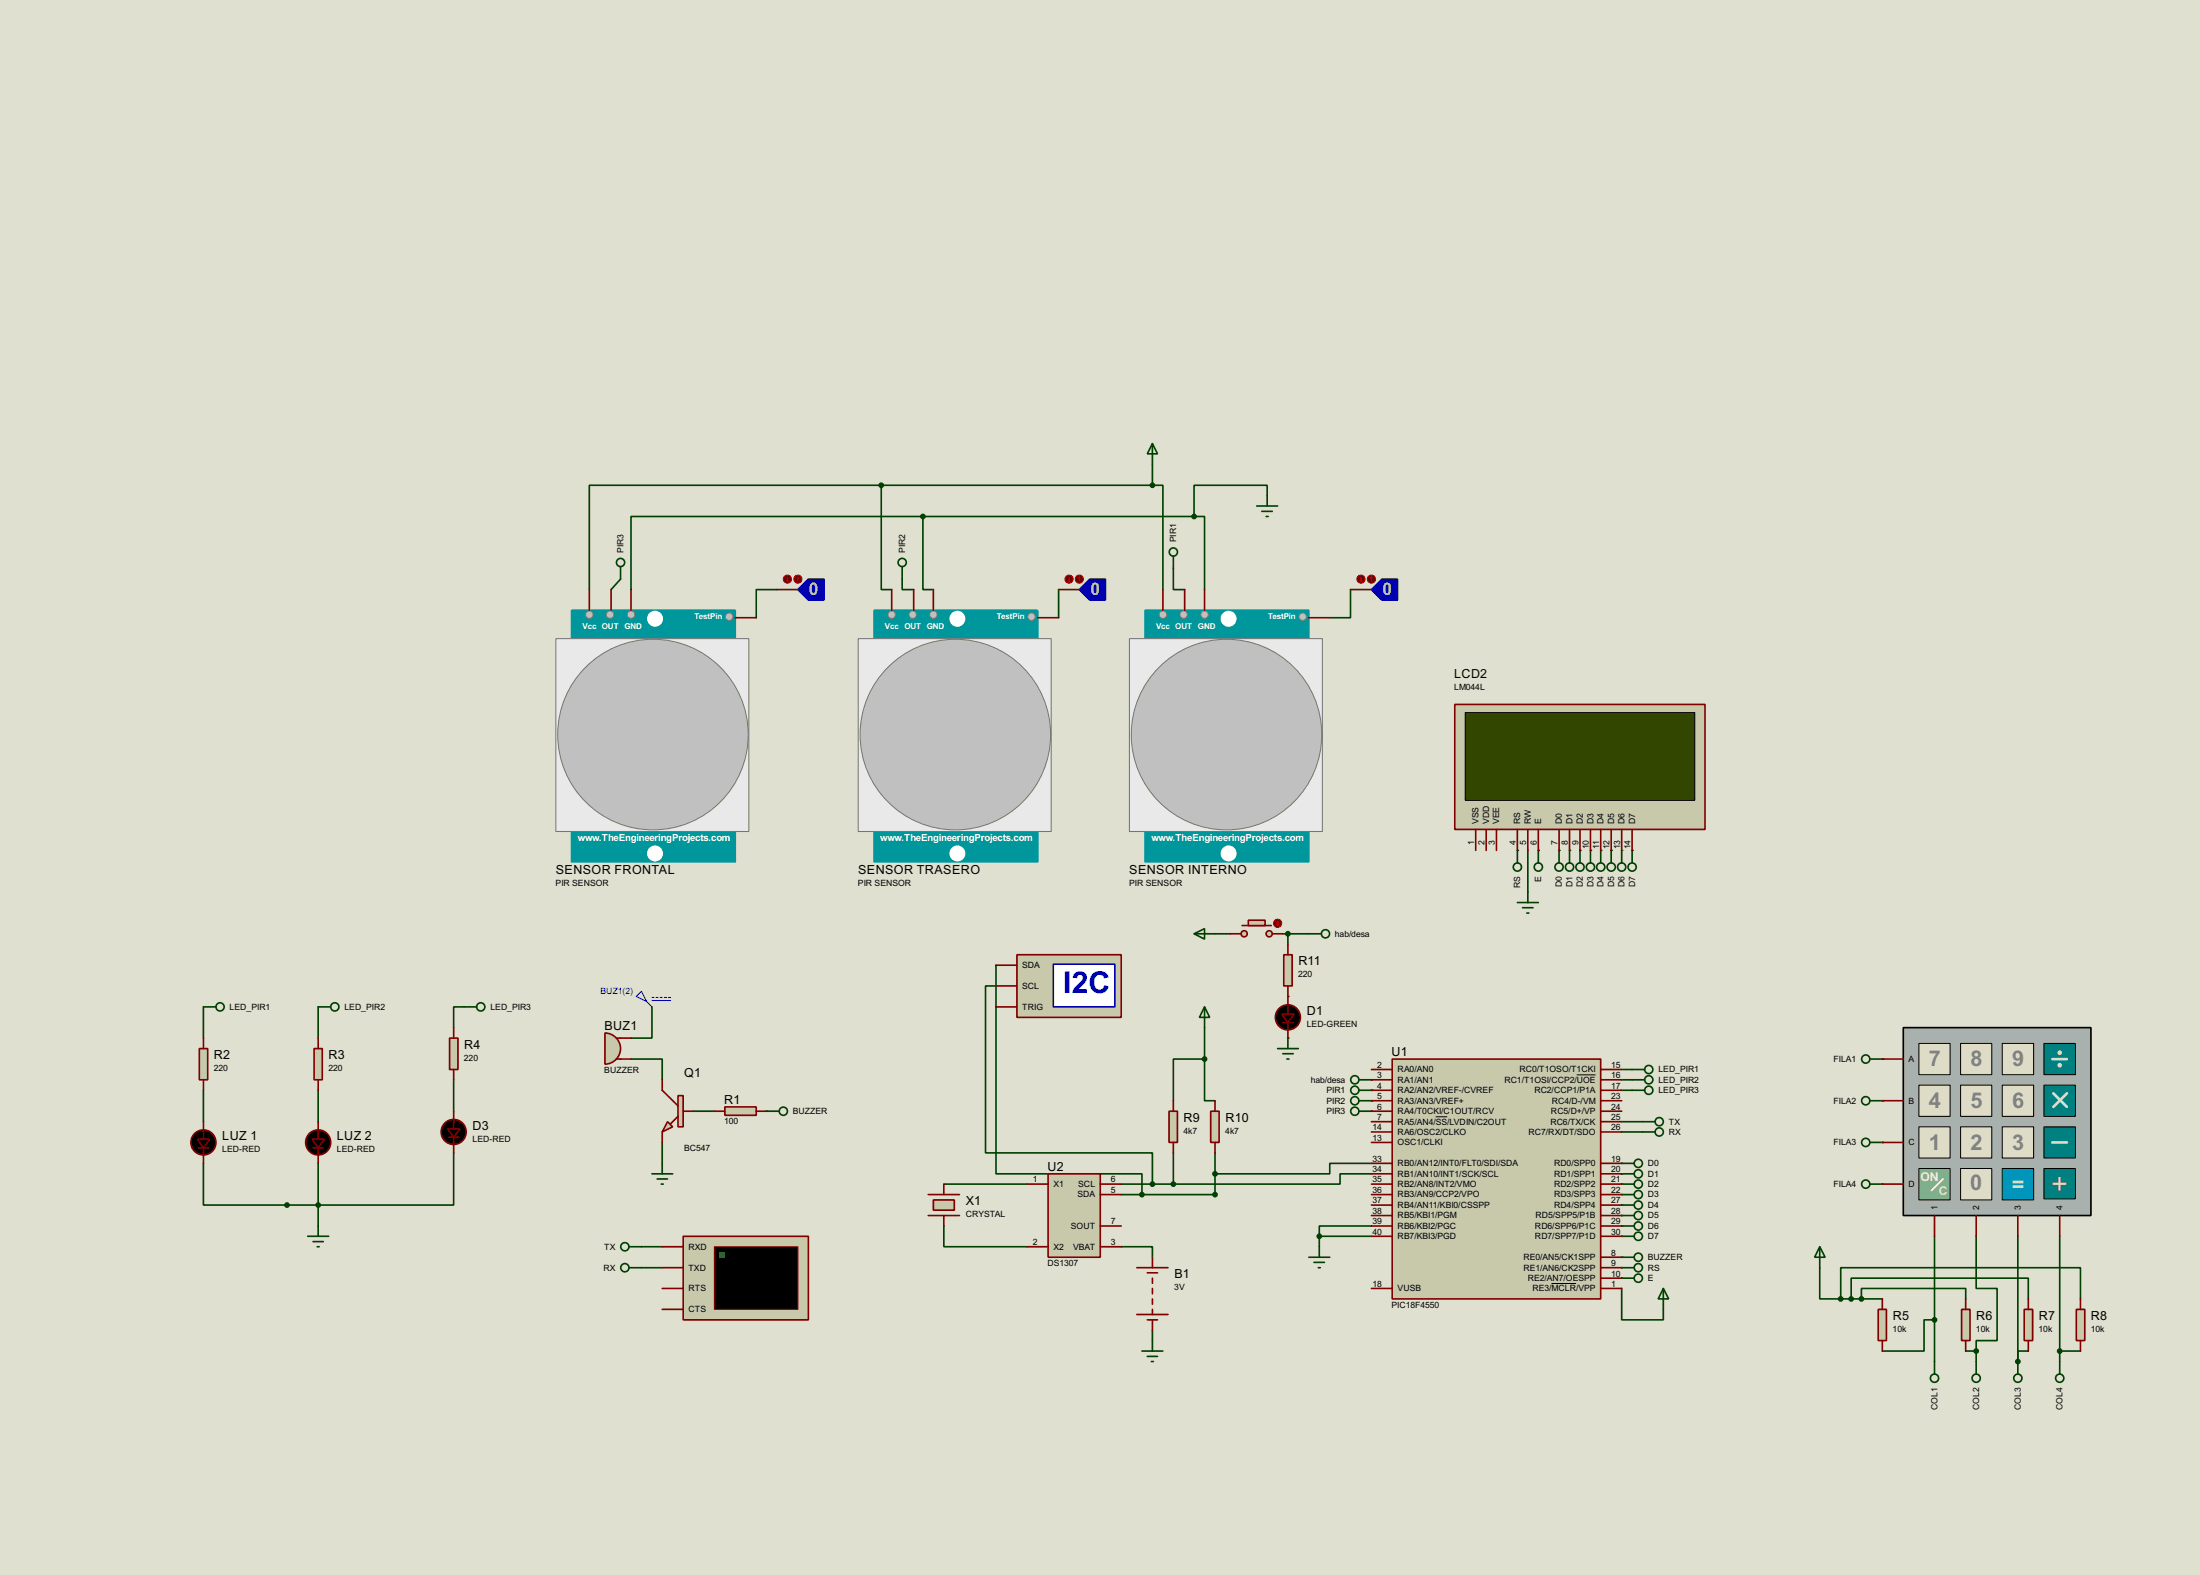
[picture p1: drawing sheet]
<svg xmlns="http://www.w3.org/2000/svg" width="536mm" height="383mm" viewBox="0 0 536 383" stroke-linecap="round" stroke-linejoin="round" font-family="sans-serif">
<path d="M0 0h535.9v383.5h-535.9z" fill="#e0e0d0"/>
<g fill="#004000">
<circle cx="458.5" cy="257.9" r=".2"/>
<circle cx="458.5" cy="268" r=".2"/>
<circle cx="458.5" cy="278.2" r=".2"/>
<circle cx="458.5" cy="288.3" r=".2"/>
<circle cx="397.6" cy="207.1" r=".2"/>
<circle cx="395" cy="207.1" r=".2"/>
<circle cx="392.5" cy="207.1" r=".2"/>
<circle cx="389.9" cy="207.1" r=".2"/>
<circle cx="387.4" cy="207.1" r=".2"/>
<circle cx="384.9" cy="207.1" r=".2"/>
<circle cx="382.3" cy="207.1" r=".2"/>
<circle cx="379.8" cy="207.1" r=".2"/>
<circle cx="374.7" cy="207.1" r=".2"/>
</g>
<path d="M372.2 207.1v10.1" fill="none" stroke="#004000" stroke-width=".4"/>
<circle cx="369.6" cy="207.1" r=".2" fill="#004000"/>
<g fill="none" stroke="#004000" stroke-width=".4">
<path d="M214.7 118.2v25.4h2.5M214.7 118.2h-71.1v25.4M214.7 118.2h66M280.7 118.2h2.6v25.4M280.7 113.1v5.1M224.8 125.8v17.8h2.6M224.8 125.8h-71.1v17.8M224.8 125.8h66.1M285.8 138.5v5.1h2.8M290.9 125.8h2.5v17.8M308.7 120.7v-2.5h-17.8v7.6M151.2 141l-2.3 2.6"/>
<path d="M189.3 143.6h-5.1v6.8M219.8 141v2.6h2.8M257.9 143.6v6.8M329 143.6v6.8h-5.1M49.6 245.2v7.6M77.5 245.2v7.6M113.1 245.2h-2.6v5M49.6 265.5v7.6M77.5 265.5v7.6M110.5 262.9v7.7M49.6 283.3v10.1h20.3M443.3 308.7v7.6h5.1"/>
<path d="M448.4 316.3v-7.6h58.4v7.6M448.4 316.3h10.1M450.9 316.3v-5.1h43.2v5.1M453.4 316.3v-2.6h25.4v2.6M471.2 301v30.5M481.4 301v12.7h5.1v12.7h-5.1v2.6M471.2 321.4h-2.5v7.6h-10.2M478.8 329h2.6M481.4 329v2.5M494.1 329h-2.6v2.5"/>
</g>
<circle cx="491.5" cy="331.5" r=".2" fill="#004000"/>
<path d="M77.5 283.3v15.2M110.5 280.7v12.7h-40.6M491.5 301v30.5M501.7 301v30.5M501.7 329h5.1" fill="none" stroke="#004000" stroke-width=".4"/>
<circle cx="186.7" cy="270.6" r=".2" fill="#004000"/>
<g fill="none" stroke="#004000" stroke-width=".4">
<path d="M242.6 235v50.8h35.6v5.1M296 227.4h3.8M153.7 257.9h7.6v5M158.8 245.2v7.6h-5.1M242.6 240.1h-2.5v40.6h40.6v7.6M293.4 257.9v10.1h2.6M293.4 257.9h-7.6v10.1M293.4 250.2v7.7M161.3 278.2v5.1M169 270.6h5M229.9 298.5v5.1h20.3M229.9 288.3h20.3"/>
<path d="M285.8 280.7v7.6h-12.7M296 280.7v10.2h-22.9M156.3 303.6h5M156.3 308.7h5M273.1 303.6h7.6v2.5M321.4 301v2.6M280.7 323.9v2.5"/>
</g>
<g fill="#004000">
<circle cx="334.1" cy="262.9" r=".2"/>
<circle cx="334.1" cy="265.5" r=".2"/>
<circle cx="334.1" cy="268" r=".2"/>
<circle cx="334.1" cy="270.6" r=".2"/>
</g>
<path d="M395 260.4h2.6M395 262.9h2.6M395 265.5h2.6M395 273.1h5.1M395 275.6h5.1M334.1 283.3h-10.2v2.5h-27.9M334.1 285.8h-7.7v2.5h-40.6M334.1 298.5h-12.7v2.5h12.7" fill="none" stroke="#004000" stroke-width=".4"/>
<g fill="#004000">
<circle cx="395" cy="283.3" r=".2"/>
<circle cx="395" cy="285.8" r=".2"/>
<circle cx="395" cy="288.3" r=".2"/>
<circle cx="395" cy="290.9" r=".2"/>
<circle cx="395" cy="293.4" r=".2"/>
<circle cx="395" cy="296" r=".2"/>
<circle cx="395" cy="298.5" r=".2"/>
<circle cx="395" cy="301" r=".2"/>
<circle cx="395" cy="306.1" r=".2"/>
<circle cx="395" cy="308.7" r=".2"/>
<circle cx="395" cy="311.2" r=".2"/>
</g>
<path d="M312.5 227.4h6.3M313.7 227.4v2.5M395 313.7v7.7h10.2v-2.6" fill="none" stroke="#004000" stroke-width=".4"/>
<g fill="#004000">
<circle cx="313.7" cy="242.6" r=".2"/>
<circle cx="313.7" cy="252.8" r=".2"/>
</g>
<g fill="none" stroke="#004000" stroke-width=".4">
<path d="M369.6 219.8h5.1M369.6 207.1v3M372.2 217.2v2.6M374.7 207.1v3M370.9 221h2.5M371.9 222.3h.5M455.5 257.9h3M455.5 268h3M455.5 278.2h3M395 283.3h3.1M395 285.8h3.1M395 288.3h3.1"/>
<path d="M395 290.9h3.1M395 293.4h3.1M395 296h3.1M395 298.5h3.1M455.5 288.3h3M395 308.7h3.1M395 311.2h3.1M395 301h3.1M471.2 331.5v3.1M481.4 331.5v3.1M491.5 331.5v3.1M501.7 331.5v3.1"/>
<circle cx="369.6" cy="211.1" r="1"/>
<circle cx="374.7" cy="211.1" r="1"/>
<circle cx="454.4" cy="257.9" r="1"/>
<circle cx="454.4" cy="268" r="1"/>
<circle cx="454.4" cy="278.2" r="1"/>
<circle cx="399" cy="285.8" r="1"/>
<circle cx="399" cy="298.5" r="1"/>
<circle cx="399" cy="288.3" r="1"/>
<circle cx="399" cy="290.9" r="1"/>
<circle cx="399" cy="296" r="1"/>
<circle cx="399" cy="293.4" r="1"/>
<circle cx="399" cy="283.3" r="1"/>
<circle cx="454.4" cy="288.3" r="1"/>
<circle cx="399" cy="311.2" r="1"/>
<circle cx="399" cy="301" r="1"/>
<circle cx="399" cy="308.7" r="1"/>
<circle cx="471.2" cy="335.6" r="1"/>
<circle cx="481.3" cy="335.6" r="1"/>
<circle cx="491.5" cy="335.6" r="1"/>
<circle cx="501.7" cy="335.6" r="1"/>
</g>
<path d="M463.6 250.2h45.7v45.8h-45.7z" fill="#a9b1af" stroke="#000" stroke-width=".4"/>
<g fill="#dedcc7" stroke="#000" stroke-width=".24">
<path d="M467.4 254.1h7.6v7.6h-7.6z"/>
<path d="M477.6 254.1h7.6v7.6h-7.6z"/>
<path d="M487.7 254.1h7.7v7.6h-7.7z"/>
</g>
<path d="M497.9 254.1h7.6v7.6h-7.6z" fill="#008080" stroke="#000" stroke-width=".24"/>
<g fill="#dedcc7" stroke="#000" stroke-width=".24">
<path d="M467.4 264.2h7.6v7.6h-7.6z"/>
<path d="M477.6 264.2h7.6v7.6h-7.6z"/>
<path d="M487.7 264.2h7.7v7.6h-7.7z"/>
</g>
<path d="M497.9 264.2h7.6v7.6h-7.6z" fill="#008080" stroke="#000" stroke-width=".24"/>
<g fill="#dedcc7" stroke="#000" stroke-width=".24">
<path d="M467.4 274.4h7.6v7.6h-7.6z"/>
<path d="M477.6 274.4h7.6v7.6h-7.6z"/>
<path d="M487.7 274.4h7.7v7.6h-7.7z"/>
</g>
<path d="M487.7 284.5h7.7v7.7h-7.7z" fill="#0197c9" stroke="#000" stroke-width=".24"/>
<path d="M497.9 274.4h7.6v7.6h-7.6z" fill="#008080" stroke="#000" stroke-width=".24"/>
<path d="M499.9 257.9h3.6M499.9 278.2h3.6M503.5 266.2l-3.3 3.3" fill="none" stroke="#dedcc7" stroke-width=".65"/>
<g fill="#c8c8aa" stroke="#dedcc7" stroke-width=".65">
<circle cx="501.7" cy="256.3" r=".25"/>
<circle cx="501.7" cy="259.4" r=".25"/>
</g>
<path d="M497.9 284.5h7.6v7.4h-7.6z" fill="#008080" stroke="#000" stroke-width=".24"/>
<path d="M500.2 266.2l3.3 3.3" fill="none" stroke="#dedcc7" stroke-width=".65"/>
<path d="M467.4 284.5h7.6v7.7h-7.6z" fill="#81b57d" stroke="#000" stroke-width=".24"/>
<path d="M473.3 287.1l-2.8 2.8" fill="none" stroke="#fafbdb" stroke-width=".45"/>
<path d="M477.6 284.5h7.6v7.7h-7.6z" fill="#dedcc7" stroke="#000" stroke-width=".24"/>
<path d="M458.5 257.9h5.1M458.5 268h5.1M458.5 278.2h5.1M458.5 288.3h5.1M471.2 296v5M481.4 296v5M491.5 296v5M501.7 296v5" fill="none" stroke="#800000" stroke-width=".4"/>
<g fill="none" stroke="#004000" stroke-width=".4">
<path d="M379.8 207.1v3M382.3 207.1v3M384.9 207.1v3M387.4 207.1v3M389.9 207.1v3M392.5 207.1v3M395 207.1v3M397.6 207.1v3"/>
<circle cx="379.7" cy="211.1" r="1"/>
<circle cx="382.3" cy="211.1" r="1"/>
<circle cx="384.8" cy="211.1" r="1"/>
<circle cx="387.4" cy="211.1" r="1"/>
<circle cx="389.9" cy="211.1" r="1"/>
<circle cx="392.4" cy="211.1" r="1"/>
<circle cx="395" cy="211.1" r="1"/>
<circle cx="397.5" cy="211.1" r="1"/>
</g>
<path d="M354.4 171.5h60.9v30.5h-60.9z" fill="#c8c8aa" stroke="#800000" stroke-width=".4"/>
<path d="M356.9 173.5h55.9v21.4h-55.9z" fill="#324600" stroke="#000" stroke-width=".25"/>
<g fill="none" stroke="#800000" stroke-width=".4">
<path d="M359.5 202v5.1M362 202v5.1M364.5 202v5.1M369.6 202v5.1M372.2 202v5.1M374.7 202v5.1M379.8 202v5.1M382.3 202v5.1M384.9 202v5.1M387.4 202v5.1M389.9 202v5.1M392.5 202v5.1"/>
<path d="M395 202v5.1M397.6 202v5.1"/>
</g>
<path d="M278.9 148.6h39.9v61.3h-39.9z" fill="#00979c" stroke="#00979c" stroke-width=".4"/>
<path d="M275.1 155.5h47v47h-47z" fill="#e9e9e9" stroke="#757575" stroke-width=".25"/>
<circle cx="298.7" cy="178.9" r="23.2" fill="#c0c0c0" stroke="#757575" stroke-width=".25"/>
<g fill="#fff" stroke="#fff" stroke-width=".4">
<circle cx="299.2" cy="207.8" r="1.75"/>
<circle cx="299.2" cy="150.7" r="1.75"/>
</g>
<g fill="#c0c0c0" stroke="#808080" stroke-width=".25">
<circle cx="283.2" cy="149.7" r=".9"/>
<circle cx="288.3" cy="149.7" r=".9"/>
<circle cx="293.4" cy="149.7" r=".9"/>
<circle cx="317.3" cy="150.2" r=".9"/>
</g>
<path d="M283.3 143.6v5M288.6 143.6v5M293.4 143.6v5M318.8 150.4h5.1" fill="none" stroke="#800000" stroke-width=".4"/>
<path d="M336.6 141h3.8v5.1h-3.8l-2.5-2.5z" fill-rule="evenodd" fill="#0000c0" stroke="#000080" stroke-width=".4"/>
<path d="M329 143.6h5.1" fill="none" stroke="#800000" stroke-width=".4"/>
<circle cx="334" cy="141" r="1" fill="#400000" stroke="#f00" stroke-width=".24"/>
<path d="M334.1 140.5l.2 .3M334.1 140.5l-.3 .3M334.1 140.5v1" fill="none" stroke="#f00" stroke-width=".24"/>
<circle cx="331.5" cy="141" r="1" fill="#400000" stroke="#f00" stroke-width=".24"/>
<path d="M331.3 141.3l.2 .2M331.5 140.5v1M331.8 141.3l-.3 .2" fill="none" stroke="#f00" stroke-width=".24"/>
<g fill="none" stroke="#004000" stroke-width=".4">
<path d="M280.7 108l1.3 2.5h-2.5zM280.7 108v5.1M285.8 135.4v3.1M306.1 123.2h5.1M307.4 124.5h2.5M308.4 125.8h.5M308.7 120.7v2.5M331 265.5h3.1M77.5 298.5v2.5M75 301h5.1M76.3 302.3h2.5M77.3 303.6h.5"/>
<path d="M405.2 313.7l1.3 2.6h-2.6zM405.2 313.7v5.1"/>
<circle cx="285.8" cy="134.4" r="1"/>
<circle cx="330" cy="265.5" r="1"/>
</g>
<g fill="#000" stroke="#800000" stroke-width=".4">
<path d="M48.1 277.4h3l-1.5 2.1z"/>
<circle cx="49.5" cy="278.2" r="3.1"/>
</g>
<path d="M48.3 279.5h2.6M49.6 273.1v4.3M49.6 279.5v3.8" fill="none" stroke="#800000" stroke-width=".4"/>
<path d="M212.9 148.6h39.9v61.3h-39.9z" fill="#00979c" stroke="#00979c" stroke-width=".4"/>
<path d="M209.1 155.5h47v47h-47z" fill="#e9e9e9" stroke="#757575" stroke-width=".25"/>
<circle cx="232.7" cy="178.9" r="23.2" fill="#c0c0c0" stroke="#757575" stroke-width=".25"/>
<g fill="#fff" stroke="#fff" stroke-width=".4">
<circle cx="233.2" cy="207.8" r="1.75"/>
<circle cx="233.2" cy="150.7" r="1.75"/>
</g>
<g fill="#c0c0c0" stroke="#808080" stroke-width=".25">
<circle cx="217.2" cy="149.7" r=".9"/>
<circle cx="222.3" cy="149.7" r=".9"/>
<circle cx="227.3" cy="149.7" r=".9"/>
<circle cx="251.2" cy="150.2" r=".9"/>
</g>
<path d="M217.2 143.6v5M222.6 143.6v5M227.4 143.6v5M252.8 150.4h5.1" fill="none" stroke="#800000" stroke-width=".4"/>
<path d="M139.2 148.6h39.9v61.3h-39.9z" fill="#00979c" stroke="#00979c" stroke-width=".4"/>
<path d="M135.4 155.5h47v47h-47z" fill="#e9e9e9" stroke="#757575" stroke-width=".25"/>
<circle cx="159" cy="178.9" r="23.2" fill="#c0c0c0" stroke="#757575" stroke-width=".25"/>
<g fill="#fff" stroke="#fff" stroke-width=".4">
<circle cx="159.5" cy="207.8" r="1.75"/>
<circle cx="159.5" cy="150.7" r="1.75"/>
</g>
<g fill="#c0c0c0" stroke="#808080" stroke-width=".25">
<circle cx="143.5" cy="149.7" r=".9"/>
<circle cx="148.6" cy="149.7" r=".9"/>
<circle cx="153.7" cy="149.7" r=".9"/>
<circle cx="177.6" cy="150.2" r=".9"/>
</g>
<path d="M143.6 143.6v5M148.9 143.6v5M153.7 143.6v5M179.1 150.4h5.1" fill="none" stroke="#800000" stroke-width=".4"/>
<g fill="#004000" stroke="#004000" stroke-width=".4">
<circle cx="290.8" cy="125.8" r=".5"/>
<circle cx="280.7" cy="118.2" r=".5"/>
<circle cx="224.8" cy="125.8" r=".5"/>
<circle cx="214.6" cy="118.2" r=".5"/>
</g>
<g fill="none" stroke="#004000" stroke-width=".4">
<path d="M151.2 138v3M219.8 138v3"/>
<circle cx="151.1" cy="137" r="1"/>
<circle cx="219.7" cy="137" r="1"/>
</g>
<path d="M265.5 141h3.8v5.1h-3.8l-2.6-2.5z" fill-rule="evenodd" fill="#0000c0" stroke="#000080" stroke-width=".4"/>
<path d="M257.9 143.6h5" fill="none" stroke="#800000" stroke-width=".4"/>
<circle cx="262.9" cy="141" r="1" fill="#400000" stroke="#f00" stroke-width=".24"/>
<path d="M262.9 140.5l.3 .3M262.9 140.5l-.2 .3M262.9 140.5v1" fill="none" stroke="#f00" stroke-width=".24"/>
<circle cx="260.4" cy="141" r="1" fill="#400000" stroke="#f00" stroke-width=".24"/>
<path d="M260.2 141.3l.2 .2M260.4 140.5v1M260.7 141.3l-.3 .2" fill="none" stroke="#f00" stroke-width=".24"/>
<path d="M194.4 143.6l2.5-2.6h3.8v5.1h-3.8z" fill-rule="evenodd" fill="#0000c0" stroke="#000080" stroke-width=".4"/>
<path d="M189.3 143.6h5.1" fill="none" stroke="#800000" stroke-width=".4"/>
<circle cx="194.3" cy="141" r="1" fill="#400000" stroke="#f00" stroke-width=".24"/>
<path d="M194.4 140.5l.2 .3M194.4 140.5l-.3 .3M194.4 140.5v1" fill="none" stroke="#f00" stroke-width=".24"/>
<circle cx="191.8" cy="141" r="1" fill="#400000" stroke="#f00" stroke-width=".24"/>
<path d="M191.6 141.3l.2 .2M191.8 140.5v1M192.1 141.3l-.3 .2" fill="none" stroke="#f00" stroke-width=".24"/>
<path d="M48.6 255.3h2v7.6h-2z" fill="#c8c8aa" stroke="#800000" stroke-width=".4"/>
<path d="M49.6 252.8v2.5M49.6 262.9v2.6" fill="none" stroke="#800000" stroke-width=".4"/>
<g fill="none" stroke="#004000" stroke-width=".4">
<path d="M331 268h3.1M331 270.6h3.1"/>
<circle cx="330" cy="268" r="1"/>
<circle cx="330" cy="270.6" r="1"/>
</g>
<path d="M76.5 255.3h2v7.6h-2z" fill="#c8c8aa" stroke="#800000" stroke-width=".4"/>
<path d="M77.5 252.8v2.5M76.3 279.5h2.5M77.5 262.9v2.6M77.5 273.1v4.3M77.5 279.5v3.8M109.3 276.9h2.5M110.5 270.6v4.3M110.5 276.9v3.8" fill="none" stroke="#800000" stroke-width=".4"/>
<g fill="#000" stroke="#800000" stroke-width=".4">
<path d="M76 277.4h3l-1.5 2.1zM109 274.9h3.1l-1.6 2z"/>
<circle cx="77.5" cy="278.2" r="3.1"/>
<circle cx="110.5" cy="275.6" r="3.1"/>
</g>
<circle cx="69.9" cy="293.4" r=".5" fill="#004000" stroke="#004000" stroke-width=".4"/>
<path d="M109.5 252.8h2.1v7.6h-2.1z" fill="#c8c8aa" stroke="#800000" stroke-width=".4"/>
<path d="M110.5 250.2v2.6M110.5 260.4v2.5" fill="none" stroke="#800000" stroke-width=".4"/>
<g fill="none" stroke="#004000" stroke-width=".4">
<path d="M49.6 245.2h3M77.5 245.2h3.1M113.1 245.2h3M397.6 260.4h3M397.6 262.9h3M397.6 265.5h3"/>
<circle cx="53.6" cy="245.2" r="1"/>
<circle cx="81.5" cy="245.2" r="1"/>
<circle cx="117.1" cy="245.2" r="1"/>
<circle cx="401.6" cy="260.4" r="1"/>
<circle cx="401.6" cy="262.9" r="1"/>
<circle cx="401.6" cy="265.5" r="1"/>
</g>
<path d="M457.5 318.8h2v7.6h-2z" fill="#c8c8aa" stroke="#800000" stroke-width=".4"/>
<path d="M458.5 316.3v2.5M458.5 326.4v2.6" fill="none" stroke="#800000" stroke-width=".4"/>
<path d="M443.3 303.6l1.3 2.5h-2.6zM443.3 303.6v5.1" fill="none" stroke="#004000" stroke-width=".4"/>
<circle cx="471.2" cy="321.4" r=".5" fill="#004000" stroke="#004000" stroke-width=".4"/>
<path d="M477.8 318.8h2.1v7.6h-2.1z" fill="#c8c8aa" stroke="#800000" stroke-width=".4"/>
<path d="M478.8 316.3v2.5M478.8 326.4v2.6" fill="none" stroke="#800000" stroke-width=".4"/>
<path d="M493.1 318.8h2v7.6h-2z" fill="#c8c8aa" stroke="#800000" stroke-width=".4"/>
<path d="M494.1 316.3v2.5M494.1 326.4v2.6" fill="none" stroke="#800000" stroke-width=".4"/>
<path d="M505.8 318.8h2v7.6h-2z" fill="#c8c8aa" stroke="#800000" stroke-width=".4"/>
<path d="M506.8 316.3v2.5M506.8 326.4v2.6" fill="none" stroke="#800000" stroke-width=".4"/>
<g fill="#004000" stroke="#004000" stroke-width=".4">
<circle cx="453.4" cy="316.3" r=".5"/>
<circle cx="450.9" cy="316.3" r=".5"/>
<circle cx="448.3" cy="316.3" r=".5"/>
<circle cx="481.3" cy="329" r=".5"/>
<circle cx="491.5" cy="331.5" r=".5"/>
<circle cx="501.7" cy="329" r=".5"/>
<circle cx="77.5" cy="293.4" r=".5"/>
</g>
<path d="M147.4 251.5a3.8 3.8 0 0 1 3.8 3.8 3.8 3.8 0 0 1-3.8 3.8z" fill-rule="evenodd" fill="#c8c8aa" stroke="#800000" stroke-width=".4"/>
<path d="M150.2 252.8h3.5M150.2 257.9h3.5" fill="none" stroke="#800000" stroke-width=".4"/>
<path d="M176.6 269.5h7.6v2.1h-7.6z" fill="#c8c8aa" stroke="#800000" stroke-width=".4"/>
<path d="M174 270.6h2.6M184.2 270.6h2.5" fill="none" stroke="#800000" stroke-width=".4"/>
<g fill="none" stroke="#004000" stroke-width=".4">
<path d="M186.7 270.6h3.1"/>
<circle cx="190.8" cy="270.6" r="1"/>
</g>
<path d="M162.6 273.1l1.3 1.3-2.6 1.2z" fill="#c8c8aa" stroke="#800000" stroke-width=".4"/>
<path d="M165.2 266.8h1.2v7.6h-1.2z" fill="#c8c8aa" stroke="#800000" stroke-width=".4"/>
<path d="M161.3 262.9v2.6l3.9 3.8M161.3 275.6v2.6M165.2 271.8l-1.8 1.8M166.4 270.6h2.6" fill="none" stroke="#800000" stroke-width=".4"/>
<g fill="none" stroke="#004000" stroke-width=".4">
<path d="M158.8 285.8h5.1M160.1 287.1h2.5M161.1 288.3h.5M161.3 283.3v2.5M395 306.1h3.1"/>
<circle cx="399" cy="306.1" r="1"/>
</g>
<path d="M155 242.6l1.3-1.2 1.2 2.5zM157.5 243.9l1.3 1.3M158.8 242.9h.5M158.8 243.6h4.6M159.8 242.9h.5M160.8 242.9h.5M161.9 242.9h.5M162.9 242.9h.5" fill="none" stroke="#0000c0" stroke-width=".24"/>
<path d="M166.4 301h30.5v20.4h-30.5z" fill="#c8c8aa" stroke="#800000" stroke-width=".4"/>
<path d="M174 303.6h20.4v15.2h-20.4z" fill="#000" stroke="#800000" stroke-width=".25"/>
<path d="M175.3 304.9h1.3v1.2h-1.3z" fill="#0f0"/>
<path d="M161.3 303.6h5.1M161.3 313.7h5.1M161.3 308.7h5.1M161.3 318.8h5.1" fill="none" stroke="#800000" stroke-width=".4"/>
<g fill="none" stroke="#004000" stroke-width=".4">
<path d="M400.1 273.1h3.1M400.1 275.6h3.1M153.2 303.6h3.1M153.2 308.7h3.1"/>
<circle cx="404.1" cy="273.1" r="1"/>
<circle cx="404.1" cy="275.6" r="1"/>
<circle cx="152.2" cy="308.7" r="1"/>
<circle cx="152.2" cy="303.6" r="1"/>
</g>
<path d="M255.3 285.8h12.7v20.3h-12.7z" fill="#c8c8aa" stroke="#800000" stroke-width=".4"/>
<path d="M250.2 288.3h5.1M268 288.3h5.1M268 290.9h5.1M268 298.5h5.1M250.2 303.6h5.1M268 303.6h5.1" fill="none" stroke="#800000" stroke-width=".4"/>
<path d="M284.8 270.6h2v7.6h-2z" fill="#c8c8aa" stroke="#800000" stroke-width=".4"/>
<path d="M285.8 268v2.6M285.8 278.2v2.5" fill="none" stroke="#800000" stroke-width=".4"/>
<path d="M294.9 270.6h2.1v7.6h-2.1z" fill="#c8c8aa" stroke="#800000" stroke-width=".4"/>
<path d="M296 268v2.6M296 278.2v2.5M226.1 290.9h7.6M226.1 296h7.6" fill="none" stroke="#800000" stroke-width=".4"/>
<path d="M293.4 245.2l1.3 2.5h-2.5zM293.4 245.2v5" fill="none" stroke="#004000" stroke-width=".4"/>
<path d="M227.4 292.2h5.1v2.5h-5.1z" fill="#c8c8aa" stroke="#800000" stroke-width=".4"/>
<path d="M229.9 288.3v2.6M229.9 296v2.5M276.9 308.7h7.6M279.5 309.9h2.5M280.7 306.1v2.6M280.7 311.2v1.3M280.7 313.7v1.3M280.7 316.3v1.3M280.7 318.8v1.3M276.9 320.1h7.6M279.5 321.4h2.5M280.7 321.4v2.5" fill="none" stroke="#800000" stroke-width=".4"/>
<path d="M278.2 329h5.1M279.5 330.3h2.5M280.5 331.5h.5M280.7 326.4v2.6" fill="none" stroke="#004000" stroke-width=".4"/>
<g fill="#004000" stroke="#004000" stroke-width=".4">
<circle cx="293.4" cy="257.9" r=".5"/>
<circle cx="285.8" cy="288.3" r=".5"/>
<circle cx="295.9" cy="290.9" r=".5"/>
</g>
<path d="M247.7 232.5h25.4v15.2h-25.4z" fill="#c8c8aa" stroke="#800000" stroke-width=".4"/>
<path d="M256.6 234.8h15v10.4h-15z" fill="#fff" stroke="#000080" stroke-width=".4"/>
<path d="M242.6 235h5.1M242.6 240.1h5.1M242.6 245.2h5.1" fill="none" stroke="#800000" stroke-width=".4"/>
<g fill="#004000" stroke="#004000" stroke-width=".4">
<circle cx="278.1" cy="290.9" r=".5"/>
<circle cx="280.7" cy="288.3" r=".5"/>
<circle cx="321.3" cy="301" r=".5"/>
<circle cx="295.9" cy="285.8" r=".5"/>
</g>
<path d="M318.8 306.1h5.1M320.1 307.4h2.5M321.1 308.7h.5M321.4 303.6v2.5" fill="none" stroke="#004000" stroke-width=".4"/>
<g fill="#c8c8aa" stroke="#800000" stroke-width=".4">
<circle cx="309.1" cy="227.4" r=".75"/>
<circle cx="303" cy="227.4" r=".75"/>
</g>
<path d="M302.6 225.4h7.1" fill="none" stroke="#800000" stroke-width=".4"/>
<path d="M304.1 224.1h4.1v1.3h-4.1z" fill="#c8c8aa" stroke="#800000" stroke-width=".4"/>
<path d="M299.8 227.4h2.5M309.9 227.4h2.6" fill="none" stroke="#800000" stroke-width=".4"/>
<circle cx="311.2" cy="224.8" r="1" fill="#400000" stroke="#f00" stroke-width=".24"/>
<path d="M311 225.1l.2 .3M311.2 224.3v1.1M311.2 224.3l-.2 .3M311.2 224.3l.3 .3M311.5 225.1l-.3 .3" fill="none" stroke="#f00" stroke-width=".24"/>
<g fill="none" stroke="#004000" stroke-width=".4">
<path d="M290.9 227.4l2.5-1.3v2.6zM290.9 227.4h5.1M331 262.9h3.1"/>
<circle cx="330" cy="262.9" r="1"/>
</g>
<path d="M339.1 257.9h50.8v58.4h-50.8z" fill="#c8c8aa" stroke="#800000" stroke-width=".4"/>
<g fill="none" stroke="#800000" stroke-width=".4">
<path d="M334.1 260.4h5M334.1 262.9h5M334.1 265.5h5M334.1 268h5M334.1 270.6h5M334.1 273.1h5M334.1 275.6h5M334.1 278.2h5M389.9 260.4h5.1M389.9 262.9h5.1M389.9 265.5h5.1M389.9 268h5.1"/>
<path d="M389.9 270.6h5.1M389.9 273.1h5.1M389.9 275.6h5.1M334.1 283.3h5M334.1 285.8h5M334.1 288.3h5M334.1 290.9h5M334.1 293.4h5M334.1 296h5M334.1 298.5h5M389.9 283.3h5.1M389.9 285.8h5.1"/>
<path d="M389.9 288.3h5.1M389.9 290.9h5.1M389.9 293.4h5.1M389.9 296h5.1M389.9 298.5h5.1M334.1 301h5M334.1 313.7h5M389.9 301h5.1M389.9 313.7h5.1M389.9 306.1h5.1M389.9 308.7h5.1M389.9 311.2h5.1"/>
</g>
<path d="M349.7 271.9h2.8M384.1 261.7h4.6M377.9 312.5h6" fill="none" stroke="#000" stroke-width=".24"/>
<g fill="none" stroke="#004000" stroke-width=".4">
<path d="M318.8 227.4h3.1M311.2 255.3h5.1M312.5 256.6h2.5M313.5 257.9h.5M313.7 252.8v2.5"/>
<circle cx="322.8" cy="227.4" r="1"/>
</g>
<circle cx="313.7" cy="227.4" r=".5" fill="#004000" stroke="#004000" stroke-width=".4"/>
<path d="M312.7 232.5h2.1v7.6h-2.1z" fill="#c8c8aa" stroke="#800000" stroke-width=".4"/>
<path d="M313.7 229.9v2.6M312.5 249h2.5M313.7 240.1v6.8M313.7 249v3.8" fill="none" stroke="#800000" stroke-width=".4"/>
<g fill="#000" stroke="#800000" stroke-width=".4">
<path d="M312.2 246.9h3.1l-1.6 2.1z"/>
<circle cx="313.7" cy="247.7" r="3.1"/>
</g>
<text font-size="8.2" fill="#0000c0" x="259" y="241.9">I2C</text>
<text font-size="7.9" x="499.7" y="290.7">+</text>
<g font-size="5.9" fill="#808080">
<text x="469.8" y="259.7">7</text>
<text x="480" y="259.7">8</text>
<text x="490.1" y="259.7">9</text>
<text x="469.8" y="269.8">4</text>
<text x="480" y="269.8">5</text>
<text x="490.1" y="269.8">6</text>
<text x="469.8" y="280">1</text>
<text x="480" y="280">2</text>
<text x="490.1" y="280">3</text>
<text x="479.9" y="289.8">0</text>
</g>
<text font-size="5.9" fill="#dedcc7" x="490" y="290.1">=</text>
<g font-size="4.8" fill="#c0c0c0">
<text x="197.1" y="144.9">0</text>
<text x="265.7" y="144.9">0</text>
<text x="336.8" y="144.9">0</text>
</g>
<g font-size="3.4">
<text x="354.2" y="165.1">LCD2</text>
<text x="135.4" y="212.8">SENSOR FRONTAL</text>
<text x="209" y="212.8">SENSOR TRASERO</text>
<text x="275.1" y="212.8">SENSOR INTERNO</text>
<text x="316.3" y="235">R11</text>
<text x="147.2" y="250.7">BUZ1</text>
<text x="318.3" y="247.2">D1</text>
<text x="52.1" y="257.9">R2</text>
<text x="80.1" y="257.9">R3</text>
<text x="113.1" y="255.3">R4</text>
<text x="339" y="257.1">U1</text>
<text x="166.7" y="262.1">Q1</text>
<text x="176.4" y="268.7">R1</text>
<text x="115.1" y="275.1">D3</text>
<text x="288.3" y="273.1">R9</text>
<text x="298.5" y="273.1">R10</text>
<text x="54.2" y="277.7">LUZ 1</text>
<text x="82.1" y="277.7">LUZ 2</text>
<text x="255.2" y="285">U2</text>
<text x="235.3" y="293.4">X1</text>
<text x="286.1" y="311.2">B1</text>
<text x="461.1" y="321.4">R5</text>
<text x="481.4" y="321.4">R6</text>
<text x="496.6" y="321.4">R7</text>
<text x="509.3" y="321.4">R8</text>
</g>
<text font-size="3.3" fill="#fafbdb" x="467.8" y="287.6">ON</text>
<text font-size="3.3" fill="#eff2c4" x="472.2" y="290.9">C</text>
<g font-size="2.7" fill="#fff">
<text x="140.8" y="204.8">www.TheEngineeringProjects.com</text>
<text x="214.4" y="204.8">www.TheEngineeringProjects.com</text>
<text x="280.5" y="204.8">www.TheEngineeringProjects.com</text>
</g>
<g font-size="2.4">
<text x="151.9" y="134.6" transform="rotate(-90 151.9 134.6)">PIR3</text>
<text x="220.5" y="134.6" transform="rotate(-90 220.5 134.6)">PIR2</text>
<text x="286.5" y="132.1" transform="rotate(-90 286.5 132.1)">PIR1</text>
<text x="354.2" y="168.1">LM044L</text>
<text x="360.2" y="200.7" transform="rotate(-90 360.2 200.7)">VSS</text>
<text x="362.7" y="200.7" transform="rotate(-90 362.7 200.7)">VDD</text>
<text x="365.2" y="200.7" transform="rotate(-90 365.2 200.7)">VEE</text>
<text x="370.3" y="200.7" transform="rotate(-90 370.3 200.7)">RS</text>
<text x="372.9" y="200.7" transform="rotate(-90 372.9 200.7)">RW</text>
<text x="375.4" y="200.7" transform="rotate(-90 375.4 200.7)">E</text>
<text x="380.4" y="200.7" transform="rotate(-90 380.4 200.7)">D0</text>
<text x="383" y="200.7" transform="rotate(-90 383 200.7)">D1</text>
<text x="385.6" y="200.7" transform="rotate(-90 385.6 200.7)">D2</text>
<text x="388.1" y="200.7" transform="rotate(-90 388.1 200.7)">D3</text>
<text x="390.6" y="200.7" transform="rotate(-90 390.6 200.7)">D4</text>
<text x="393.1" y="200.7" transform="rotate(-90 393.1 200.7)">D5</text>
<text x="395.7" y="200.7" transform="rotate(-90 395.7 200.7)">D6</text>
<text x="398.3" y="200.7" transform="rotate(-90 398.3 200.7)">D7</text>
<text x="359.1" y="205.7" transform="rotate(-90 359.1 205.7)">1</text>
<text x="361.6" y="205.7" transform="rotate(-90 361.6 205.7)">2</text>
<text x="364.1" y="205.7" transform="rotate(-90 364.1 205.7)">3</text>
<text x="369.2" y="205.6" transform="rotate(-90 369.2 205.6)">4</text>
<text x="371.8" y="205.7" transform="rotate(-90 371.8 205.7)">5</text>
<text x="374.3" y="205.7" transform="rotate(-90 374.3 205.7)">6</text>
<text x="379.4" y="205.7" transform="rotate(-90 379.4 205.7)">7</text>
<text x="381.9" y="205.6" transform="rotate(-90 381.9 205.6)">8</text>
<text x="384.5" y="205.7" transform="rotate(-90 384.5 205.7)">9</text>
<text x="387" y="206.8" transform="rotate(-90 387 206.8)">10</text>
<text x="389.5" y="206.7" transform="rotate(-90 389.5 206.7)">11</text>
<text x="392.1" y="206.8" transform="rotate(-90 392.1 206.8)">12</text>
<text x="394.6" y="206.8" transform="rotate(-90 394.6 206.8)">13</text>
<text x="397.2" y="206.8" transform="rotate(-90 397.2 206.8)">14</text>
<text x="135.3" y="215.8">PIR SENSOR</text>
<text x="209" y="215.8">PIR SENSOR</text>
<text x="275" y="215.8">PIR SENSOR</text>
<text x="375.4" y="214.8" transform="rotate(-90 375.4 214.8)">E</text>
<text x="370.3" y="216.3" transform="rotate(-90 370.3 216.3)">RS</text>
<text x="380.4" y="216.1" transform="rotate(-90 380.4 216.1)">D0</text>
<text x="383" y="216.1" transform="rotate(-90 383 216.1)">D1</text>
<text x="385.6" y="216.1" transform="rotate(-90 385.6 216.1)">D2</text>
<text x="388.1" y="216.1" transform="rotate(-90 388.1 216.1)">D3</text>
<text x="390.6" y="216.1" transform="rotate(-90 390.6 216.1)">D4</text>
<text x="393.2" y="216.1" transform="rotate(-90 393.2 216.1)">D5</text>
<text x="395.7" y="216.1" transform="rotate(-90 395.7 216.1)">D6</text>
<text x="398.3" y="216.1" transform="rotate(-90 398.3 216.1)">D7</text>
<text x="325.2" y="228.1">hab/desa</text>
<text x="249" y="235.7">SDA</text>
<text x="316.2" y="238">220</text>
<text x="55.9" y="245.9">LED_PIR1</text>
<text x="83.9" y="245.9">LED_PIR2</text>
<text x="119.4" y="245.9">LED_PIR3</text>
<text x="249" y="240.8">SCL</text>
<text x="249" y="245.9">TRIG</text>
<text x="318.3" y="250.2">LED-GREEN</text>
<text x="52.1" y="260.8">220</text>
<text x="80" y="260.8">220</text>
<text x="113" y="258.3">220</text>
<text x="147.2" y="261.2">BUZZER</text>
<text x="319.3" y="263.6">hab/desa</text>
<text x="335.5" y="260">2</text>
<text x="335.5" y="262.5">3</text>
<text x="340.4" y="261.1">RA0/AN0</text>
<text x="340.4" y="263.6">RA1/AN1</text>
<text x="366.4" y="263.6">RC1/T1OSI/CCP2/UOE</text>
<text x="370.1" y="261.1">RC0/T1OSO/T1CKI</text>
<text x="392.5" y="260">15</text>
<text x="392.5" y="262.5">16</text>
<text x="403.9" y="261.1">LED_PIR1</text>
<text x="403.9" y="263.6">LED_PIR2</text>
<text x="446.6" y="258.6">FILA1</text>
<text x="464.9" y="258.6">A</text>
<text x="323.1" y="266.2">PIR1</text>
<text x="323.1" y="268.7">PIR2</text>
<text x="335.5" y="265.1">4</text>
<text x="335.5" y="267.6">5</text>
<text x="340.4" y="266.2">RA2/AN2/VREF-/CVREF</text>
<text x="340.4" y="268.7">RA3/AN3/VREF+</text>
<text x="373.7" y="266.2">RC2/CCP1/P1A</text>
<text x="378" y="268.7">RC4/D-/VM</text>
<text x="392.5" y="265.1">17</text>
<text x="392.5" y="267.6">23</text>
<text x="403.9" y="266.2">LED_PIR3</text>
<text x="446.6" y="268.7">FILA2</text>
<text x="464.9" y="268.7">B</text>
<text x="176.4" y="273.7">100</text>
<text x="193.1" y="271.3">BUZZER</text>
<text x="323.1" y="271.3">PIR3</text>
<text x="334.3" y="275.2">14</text>
<text x="335.5" y="270.2">6</text>
<text x="335.5" y="272.7">7</text>
<text x="340.4" y="271.3">RA4/T0CKI/C1OUT/RCV</text>
<text x="340.4" y="273.8">RA5/AN4/SS/LVDIN/C2OUT</text>
<text x="377.6" y="273.8">RC6/TX/CK</text>
<text x="377.8" y="271.3">RC5/D+/VP</text>
<text x="392.5" y="270.2">24</text>
<text x="392.5" y="272.7">25</text>
<text x="392.5" y="275.2">26</text>
<text x="406.5" y="273.8">TX</text>
<text x="54.1" y="280.6">LED-RED</text>
<text x="82" y="280.6">LED-RED</text>
<text x="115.1" y="278.1">LED-RED</text>
<text x="166.6" y="280.3">BC547</text>
<text x="288.3" y="276.1">4k7</text>
<text x="298.5" y="276.1">4k7</text>
<text x="334.3" y="277.8">13</text>
<text x="340.4" y="276.3">RA6/OSC2/CLKO</text>
<text x="340.4" y="278.9">OSC1/CLKI</text>
<text x="372.3" y="276.3">RC7/RX/DT/SDO</text>
<text x="406.5" y="276.3">RX</text>
<text x="446.6" y="278.9">FILA3</text>
<text x="464.9" y="278.9">C</text>
<text x="251.6" y="287.9">1</text>
<text x="270.6" y="287.9">6</text>
<text x="334.3" y="282.9">33</text>
<text x="334.3" y="285.4">34</text>
<text x="334.3" y="287.9">35</text>
<text x="340.4" y="284">RB0/AN12/INT0/FLT0/SDI/SDA</text>
<text x="340.4" y="286.5">RB1/AN10/INT1/SCK/SCL</text>
<text x="378.5" y="284">RD0/SPP0</text>
<text x="378.5" y="286.5">RD1/SPP1</text>
<text x="392.5" y="282.9">19</text>
<text x="392.5" y="285.4">20</text>
<text x="392.5" y="287.9">21</text>
<text x="401.4" y="284">D0</text>
<text x="401.4" y="286.5">D1</text>
<text x="256.6" y="289">X1</text>
<text x="262.4" y="291.6">SDA</text>
<text x="262.6" y="289">SCL</text>
<text x="270.6" y="290.5">5</text>
<text x="334.3" y="290.5">36</text>
<text x="334.3" y="293">37</text>
<text x="340.4" y="289">RB2/AN8/INT2/VMO</text>
<text x="340.4" y="291.6">RB3/AN9/CCP2/VPO</text>
<text x="378.5" y="289">RD2/SPP2</text>
<text x="378.5" y="291.6">RD3/SPP3</text>
<text x="392.5" y="290.5">22</text>
<text x="392.5" y="293">27</text>
<text x="401.4" y="289">D2</text>
<text x="401.4" y="291.6">D3</text>
<text x="446.6" y="289">FILA4</text>
<text x="464.9" y="289">D</text>
<text x="235.2" y="296.4">CRYSTAL</text>
<text x="260.8" y="299.2">SOUT</text>
<text x="270.6" y="298.1">7</text>
<text x="334.3" y="295.6">38</text>
<text x="334.3" y="298.1">39</text>
<text x="340.4" y="294.1">RB4/AN11/KBI0/CSSPP</text>
<text x="340.4" y="296.7">RB5/KBI1/PGM</text>
<text x="340.4" y="299.2">RB6/KBI2/PGC</text>
<text x="373.9" y="299.2">RD6/SPP6/P1C</text>
<text x="374" y="296.7">RD5/SPP5/P1B</text>
<text x="378.5" y="294.1">RD4/SPP4</text>
<text x="392.5" y="295.6">28</text>
<text x="392.5" y="298.1">29</text>
<text x="401.4" y="294.1">D4</text>
<text x="401.4" y="296.7">D5</text>
<text x="401.4" y="299.2">D6</text>
<text x="471.9" y="294.7" transform="rotate(-90 471.9 294.7)">1</text>
<text x="482.1" y="294.7" transform="rotate(-90 482.1 294.7)">2</text>
<text x="492.2" y="294.7" transform="rotate(-90 492.2 294.7)">3</text>
<text x="502.4" y="294.7" transform="rotate(-90 502.4 294.7)">4</text>
<text x="147.2" y="304.3">TX</text>
<text x="167.7" y="304.3">RXD</text>
<text x="251.6" y="303.2">2</text>
<text x="256.6" y="304.3">X2</text>
<text x="261.4" y="304.3">VBAT</text>
<text x="270.6" y="303.2">3</text>
<text x="334.3" y="300.6">40</text>
<text x="340.4" y="301.7">RB7/KBI3/PGD</text>
<text x="373.9" y="301.7">RD7/SPP7/P1D</text>
<text x="392.5" y="300.6">30</text>
<text x="392.5" y="305.7">8</text>
<text x="401.4" y="301.7">D7</text>
<text x="147" y="309.4">RX</text>
<text x="167.7" y="309.4">TXD</text>
<text x="255.1" y="308.2">DS1307</text>
<text x="371.1" y="306.8">RE0/AN5/CK1SPP</text>
<text x="371.1" y="309.4">RE1/AN6/CK2SPP</text>
<text x="372.1" y="311.9">RE2/AN7/OESPP</text>
<text x="392.5" y="308.3">9</text>
<text x="392.5" y="310.8">10</text>
<text x="401.4" y="309.4">RS</text>
<text x="401.4" y="311.9">E</text>
<text x="401.4" y="306.8">BUZZER</text>
<text x="167.7" y="314.4">RTS</text>
<text x="286" y="314.2">3V</text>
<text x="334.3" y="313.3">18</text>
<text x="340.4" y="314.4">VUSB</text>
<text x="373.3" y="314.4">RE3/MCLR/VPP</text>
<text x="392.5" y="313.3">1</text>
<text x="167.7" y="319.5">CTS</text>
<text x="338.9" y="318.4">PIC18F4550</text>
<text x="461" y="324.3">10k</text>
<text x="481.3" y="324.3">10k</text>
<text x="496.6" y="324.3">10k</text>
<text x="509.3" y="324.3">10k</text>
<text x="471.9" y="343.4" transform="rotate(-90 471.9 343.4)">COL1</text>
<text x="482.1" y="343.4" transform="rotate(-90 482.1 343.4)">COL2</text>
<text x="492.2" y="343.4" transform="rotate(-90 492.2 343.4)">COL3</text>
<text x="502.4" y="343.4" transform="rotate(-90 502.4 343.4)">COL4</text>
</g>
<text font-size="2.4" fill="#0000c0" x="146.3" y="242.1">BUZ1(2)</text>
<g font-size="2.2" fill="#fff">
<text x="141.9" y="153.1">Vcc OUT GND</text>
<text x="169.2" y="150.8">TestPin</text>
<text x="215.5" y="153.1">Vcc OUT GND</text>
<text x="242.8" y="150.8">TestPin</text>
<text x="281.6" y="153.1">Vcc OUT GND</text>
<text x="308.9" y="150.8">TestPin</text>
</g>
</svg>
